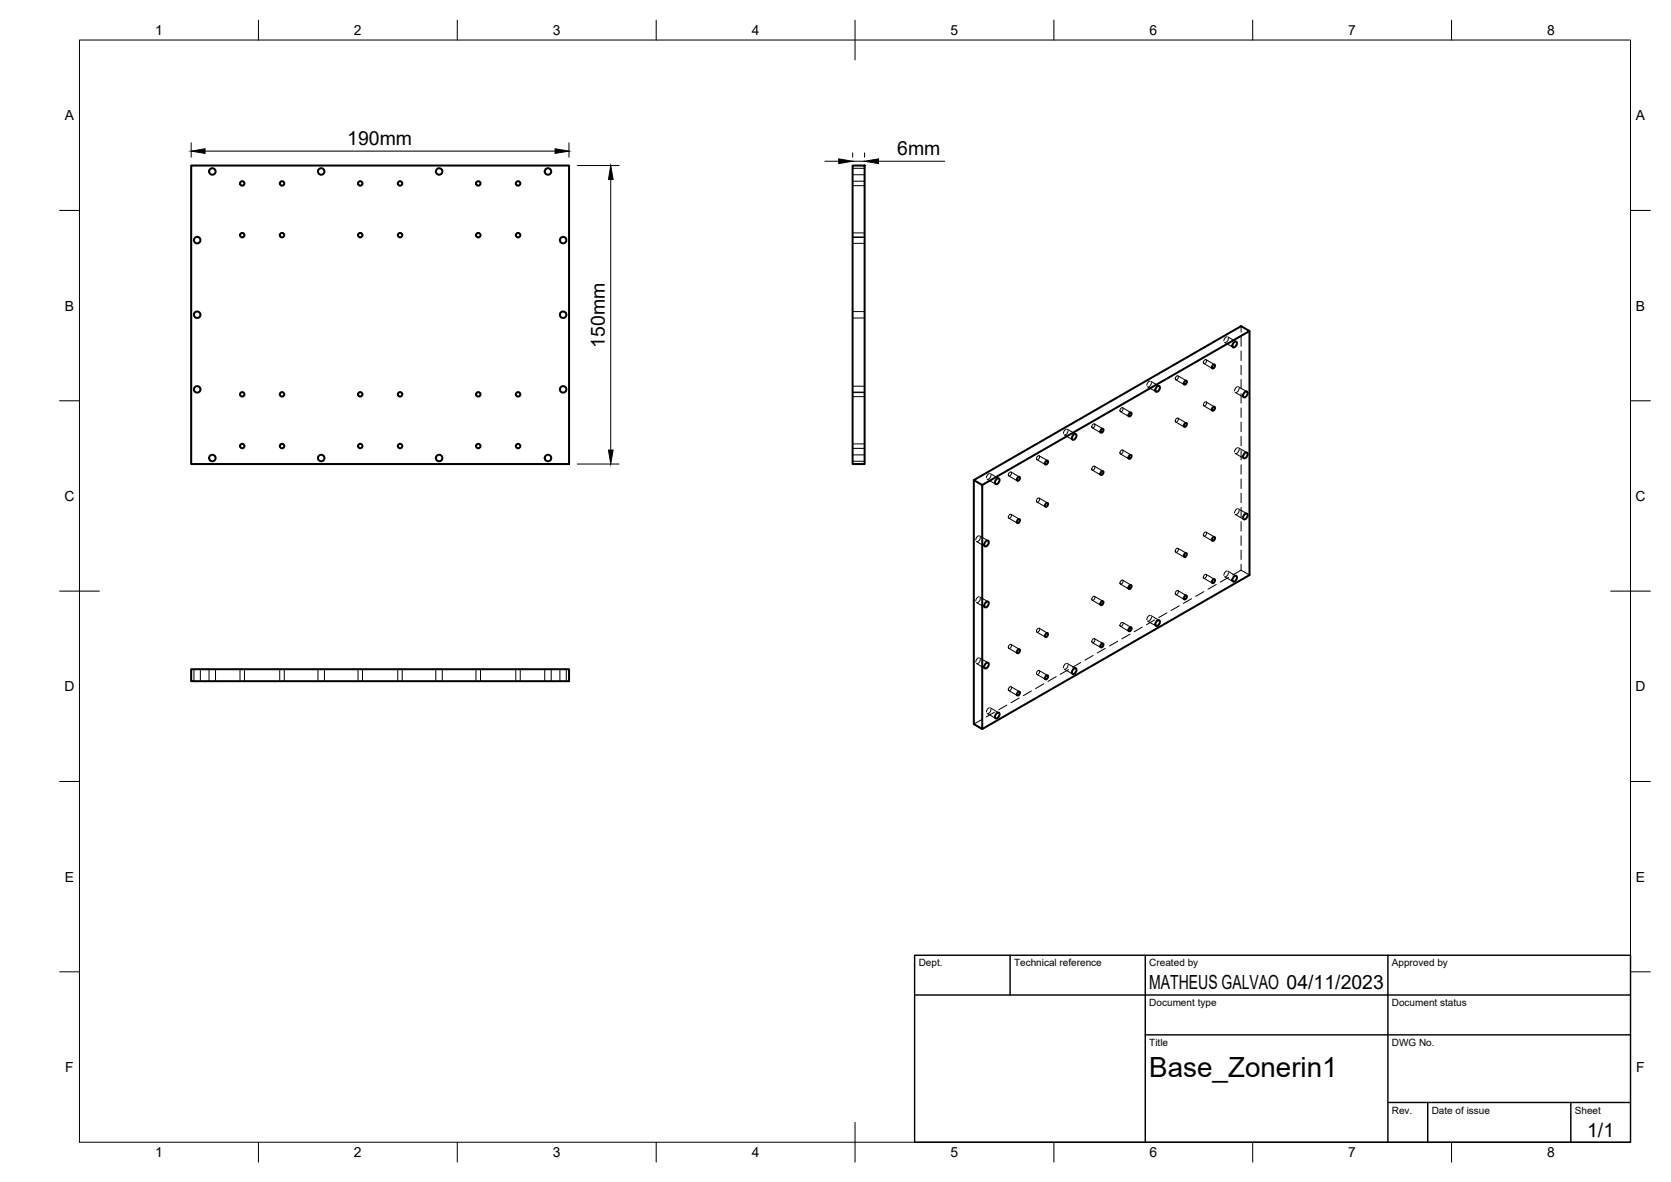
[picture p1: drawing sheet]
<svg xmlns="http://www.w3.org/2000/svg" width="420mm" height="297mm" viewBox="0 0 420 297" stroke-linecap="round" stroke-linejoin="round" font-family="sans-serif">
<!-- layer: Visible -->
<g fill="none" stroke="#000" stroke-width=".51">
<path d="M48.1 41.6h95v75h-95zM214.4 41.6h3v75h-3zM290.8 97.2l.5-.2a.76 .76 0 0 1 .2 1 .76 .76 0 0 1-1 .3v-.5zM297.8 95.9l.4-.3 .2 .3-.2 .5-.4 .3-.2-.3zM304.9 91.8l.4-.2 .2 .3-.2 .5-.4 .2-.2-.3zM310.2 86.1l.5-.3a.76 .76 0 0 1 .2 1 .76 .76 0 0 1-1 .3v-.5zM312.9 98.6l.5-.2a.76 .76 0 0 1 .1 1 .76 .76 0 0 1-.9 .3v-.5zM314.2 83.2v61.3l-67.2 38.7M262.9 116l.4-.3 .2 .3-.2 .5-.4 .3-.2-.3zM269.9 109.3l.4-.3a.76 .76 0 0 1 .2 1 .76 .76 0 0 1-.9 .4v-.6zM276.9 108l.4-.3 .2 .3-.2 .5-.4 .3-.2-.3zM276.9 118.6l.4-.2 .2 .2-.2 .6-.4 .2-.2-.3z"/>
<path d="M283.9 103.9l.4-.3 .2 .3-.2 .5-.4 .3-.2-.3zM283.9 114.5l.4-.2 .2 .3-.2 .5-.4 .2-.2-.3zM297.8 106.5l.4-.2 .2 .3-.2 .5-.4 .2-.2-.3zM304.9 102.4l.4-.2 .2 .3-.2 .5-.4 .2-.2-.3zM312.9 114l.5-.3a.76 .76 0 0 1 .1 1 .76 .76 0 0 1-.9 .3v-.5zM244.9 120.7l2.1 1.2v61.3l-2.1-1.2zM244.9 120.7l67.2-38.7 2.1 1.2-67.2 38.7M247.8 136.1l.5-.3a.76 .76 0 0 1 .2 1 .76 .76 0 0 1-1 .3v-.5zM250.5 120.5l.5-.3a.76 .76 0 0 1 .2 1 .76 .76 0 0 1-1 .3v-.5zM255.9 130.7l.4-.3 .2 .3-.2 .5-.4 .3-.2-.3zM255.9 120l.4-.2 .2 .3-.2 .5-.4 .2-.2-.2zM262.9 126.6l.4-.2 .2 .2-.2 .6-.4 .2-.2-.3z"/>
<path d="M297.8 139.2l.4-.2 .2 .3-.2 .5-.4 .2-.2-.3zM304.9 135.1l.4-.2 .2 .3-.2 .5-.4 .2-.2-.3zM312.9 129.3l.5-.3a.76 .76 0 0 1 .1 1 .76 .76 0 0 1-.9 .4v-.6zM247.8 151.4l.5-.2a.76 .76 0 0 1 .2 .9 .76 .76 0 0 1-1 .4v-.5zM262.9 159.3l.4-.2 .2 .3-.2 .5-.4 .2-.2-.3zM276.9 151.3l.4-.2 .2 .2-.2 .6-.4 .2-.2-.3zM283.9 157.9l.4-.3 .2 .3-.2 .5-.4 .2-.2-.2zM283.9 147.2l.4-.2 .2 .3-.2 .5-.4 .2-.2-.3zM290.8 156.1l.5-.3a.76 .76 0 0 1 .2 1 .76 .76 0 0 1-1 .4v-.6zM297.8 149.8l.4-.2 .2 .3-.2 .5-.4 .2-.2-.2zM304.9 145.8l.4-.3 .2 .3-.2 .5-.4 .3-.2-.3zM310.2 144.9l.5-.2a.76 .76 0 0 1 .2 1 .76 .76 0 0 1-1 .3v-.5z"/>
<path d="M48.1 168.2h95v3h-95zM247.8 166.8l.5-.3a.76 .76 0 0 1 .2 1 .76 .76 0 0 1-1 .3v-.5zM250.5 179.3l.5-.2a.76 .76 0 0 1 .2 .9 .76 .76 0 0 1-1 .4v-.5zM255.9 174l.4-.2 .2 .3-.2 .5-.4 .2-.2-.3zM255.9 163.4l.4-.3 .2 .3-.2 .5-.4 .3-.2-.3zM262.9 169.9l.4-.2 .2 .3-.2 .5-.4 .2-.2-.3zM269.9 168.2l.4-.3a.76 .76 0 0 1 .2 1 .76 .76 0 0 1-.9 .3v-.5zM276.9 161.9l.4-.2 .2 .3-.2 .5-.4 .2-.2-.3z"/>
<circle cx="53.4" cy="43.1" r=".81"/>
<circle cx="60.9" cy="59.1" r=".56"/>
<circle cx="60.9" cy="46.1" r=".56"/>
<circle cx="70.9" cy="59.1" r=".56"/>
<circle cx="70.9" cy="46.1" r=".56"/>
<circle cx="80.8" cy="43.1" r=".81"/>
<circle cx="90.6" cy="46.1" r=".56"/>
<circle cx="90.6" cy="59.1" r=".56"/>
<circle cx="100.6" cy="46.1" r=".56"/>
<circle cx="100.6" cy="59.1" r=".56"/>
<circle cx="110.4" cy="43.1" r=".81"/>
<circle cx="120.3" cy="59.1" r=".56"/>
<circle cx="120.3" cy="46.1" r=".56"/>
<circle cx="130.3" cy="59.1" r=".56"/>
<circle cx="130.3" cy="46.1" r=".56"/>
<circle cx="137.8" cy="43.1" r=".81"/>
<circle cx="49.6" cy="79.1" r=".81"/>
<circle cx="49.6" cy="60.3" r=".81"/>
<circle cx="141.6" cy="60.3" r=".81"/>
<circle cx="141.6" cy="79.1" r=".81"/>
<circle cx="49.6" cy="97.9" r=".81"/>
<circle cx="60.9" cy="99.1" r=".56"/>
<circle cx="70.9" cy="99.1" r=".56"/>
<circle cx="90.6" cy="99.1" r=".56"/>
<circle cx="100.6" cy="99.1" r=".56"/>
<circle cx="120.3" cy="99.1" r=".56"/>
<circle cx="130.3" cy="99.1" r=".56"/>
<circle cx="141.6" cy="97.9" r=".81"/>
<circle cx="53.4" cy="115.1" r=".81"/>
<circle cx="60.9" cy="112.1" r=".56"/>
<circle cx="70.9" cy="112.1" r=".56"/>
<circle cx="80.8" cy="115.1" r=".81"/>
<circle cx="90.6" cy="112.1" r=".56"/>
<circle cx="100.6" cy="112.1" r=".56"/>
<circle cx="110.4" cy="115.1" r=".81"/>
<circle cx="120.3" cy="112.1" r=".56"/>
<circle cx="130.3" cy="112.1" r=".56"/>
<circle cx="137.8" cy="115.1" r=".81"/>
</g>
<!-- layer: Hidden -->
<g fill="none" stroke="#000" stroke-width=".25">
<path d="M214.4 42.3h3M214.4 43.9h3M214.4 58.5h3M214.4 59.7h3M214.4 45.5h3M214.4 46.7h3M214.4 59.5h3M214.4 61.2h3M214.4 78.3h3M214.4 79.9h3M214.4 98.5h3M214.4 99.7h3"/>
<path d="M214.4 97.1h3M214.4 98.7h3M288.5 97.2l2.2 1.2M289.1 95.8l-.5 .3-.2 .7M289.3 95.8l2.2 1.2M289.5 96.2l-.3 .7-.4 .3M295.6 95.4l2.2 1.3M295.7 94.6l.3-.1a.52 .52 0 0 1 .3 .6 .52 .52 0 0 1-.6 .3l-.2-.3zM296.2 94.5l2.1 1.2M302.7 91.4l2.1 1.2M302.9 90.5l.1-.1a.48 .48 0 0 1 .4 .5 .48 .48 0 0 1-.4 .4l-.4-.1zM303.3 90.4l2.1 1.2"/>
<path d="M307.9 86l2.1 1.3M308.5 84.6l-.4 .3-.4 .8M308.7 84.7l2.1 1.2M308.9 85l-.2 .6-.6 .5M310.6 98.6l2.1 1.2M311.1 97.2l-.4 .2-.3 .8M311.4 97.2l2.1 1.2M311.6 97.6l-.3 .7-.5 .3M312.1 82v1.4M312.1 84.7v2.3M312.1 88.2v2.4M312.1 91.8v2.4"/>
<path d="M312.1 95.4v2.3M312.1 98.9v2.4M214.4 114.3h3M214.4 115.9h3M214.4 111.6h3M214.4 112.7h3M248.8 119l-.5 .4-.3 .6M249 119l2.1 1.2M249.2 119.4l-.3 .7-.4 .3M253.7 119.6l2.1 1.2M253.8 118.8l.2-.2a.48 .48 0 0 1 .4 .5 .48 .48 0 0 1-.5 .5l-.4-.2zM254.2 118.6l2.1 1.3"/>
<path d="M260.7 115.5l2.1 1.2M260.8 114.7l.3-.2a.52 .52 0 0 1 .3 .7 .52 .52 0 0 1-.6 .3l-.2-.2zM261.3 114.5l2.1 1.3M267.6 109.3l2.1 1.2M268.1 107.9l-.5 .3-.2 .7M268.4 107.9l2.1 1.2M268.5 108.3l-.1 .6-.6 .4M274.6 107.5l2.2 1.2M274.6 118.1l2.2 1.3M274.7 106.7l.3-.2a.52 .52 0 0 1 .3 .6 .52 .52 0 0 1-.6 .4l-.2-.2zM274.7 117.3l.3-.1a.52 .52 0 0 1 .3 .6 .52 .52 0 0 1-.6 .4l-.2-.3zM275.2 106.5l2.1 1.3"/>
<path d="M275.2 117.2l2.1 1.2M281.7 103.4l2.1 1.3M281.7 114.1l2.1 1.2M281.8 102.6l.2-.1a.52 .52 0 0 1 .4 .6 .52 .52 0 0 1-.6 .4l-.2-.2zM281.9 113.2l.1-.1a.49 .49 0 0 1 .4 .6 .49 .49 0 0 1-.5 .4l-.3-.2zM282.3 102.5l2.1 1.2M282.3 113.1l2.1 1.2M295.6 106.1l2.2 1.2M295.7 105.2l.3-.1a.52 .52 0 0 1 .3 .6 .52 .52 0 0 1-.6 .4l-.2-.4zM296.2 105.1l2.1 1.2M302.7 102l2.1 1.2M302.9 101.1l.1-.1a.48 .48 0 0 1 .4 .5 .48 .48 0 0 1-.4 .5l-.4-.2z"/>
<path d="M303.3 101l2.1 1.2M310.6 113.9l2.1 1.3M311.1 112.5l-.4 .4-.3 .7M311.4 112.5l2.1 1.3M311.6 112.9l-.3 .8-.5 .3M312.1 102.5v2.4M312.1 106.1v2.4M312.1 109.7v2.3M312.1 113.2v2.4M312.1 116.8v2.4M245.5 136.1l2.1 1.2M246.1 134.6l-.5 .4-.3 .7"/>
<path d="M246.3 134.7l2.2 1.2M246.5 135.1l-.3 .7-.5 .3M248.2 120.4l2.1 1.3M253.7 130.2l2.1 1.3M253.8 129.4l.2-.1a.48 .48 0 0 1 .4 .5 .48 .48 0 0 1-.5 .4l-.4-.1zM254.2 129.3l2.1 1.2M260.7 126.2l2.1 1.2M260.8 125.3l.3-.1a.52 .52 0 0 1 .3 .6 .52 .52 0 0 1-.6 .4l-.2-.3zM261.3 125.2l2.1 1.2M295.6 138.8l2.2 1.2M295.7 138l.3-.2a.52 .52 0 0 1 .3 .6 .52 .52 0 0 1-.6 .4l-.2-.4zM296.2 137.8l2.1 1.2"/>
<path d="M302.7 134.7l2.1 1.2M302.9 133.8l.1-.1a.5 .5 0 0 1 .4 .6 .5 .5 0 0 1-.5 .4l-.3-.2zM303.3 133.7l2.1 1.2M310.6 129.3l2.1 1.2M311.1 127.8l-.4 .4-.3 .7M311.4 127.9l2.1 1.2M311.6 128.2l-.3 .8-.5 .3M312.1 120.4v2.4M312.1 123.9v2.4M312.1 127.5v2.4M312.1 131.1v2.4M312.1 134.6v2.4"/>
<path d="M312.1 138.2v2.4M245.5 151.4l2.1 1.2M246.1 150l-.5 .4-.3 .6M246.3 150l2.2 1.2M246.5 150.4l-.3 .7-.5 .3M260.7 158.9l2.1 1.2M260.8 158.1a.37 .37 0 0 1 .6-.1 .37 .37 0 0 1-.1 .6 .37 .37 0 0 1-.6 .3 .37 .37 0 0 1 0-.7zM261.3 157.9l2.1 1.2M274.6 150.8l2.2 1.3M274.7 150l.3-.1a.51 .51 0 0 1 .2 .6 .51 .51 0 0 1-.6 .3zM275.2 149.9l2.1 1.2M281.7 157.4l2.1 1.2"/>
<path d="M281.7 146.8l2.1 1.2M281.8 156.6l.2-.2a.52 .52 0 0 1 .4 .6 .52 .52 0 0 1-.6 .4l-.2-.3zM281.9 145.9l.1-.1a.52 .52 0 0 1 .4 .6 .52 .52 0 0 1-.6 .4l-.2-.4zM282.3 156.4l2.1 1.3M282.3 145.8l2.1 1.2M284.1 159.4l-2 1.2M287.2 157.6l-2 1.2M288.5 156.1l2.2 1.2M289.1 154.7l-.4 .2-.3 .8M289.3 154.7l2.2 1.2M289.5 155.1l-.3 .7-.4 .3M290.3 155.8l-2 1.2"/>
<path d="M293.4 154l-2 1.2M295.6 149.4l2.2 1.2M295.8 148.5l.2-.1a.52 .52 0 0 1 .3 .7 .52 .52 0 0 1-.6 .3l-.2-.4zM296.2 148.4l2.1 1.3M296.5 152.2l-2.1 1.2M299.6 150.5l-2.1 1.1M302.7 148.7l-2 1.2M302.7 145.3l2.1 1.2M302.8 144.5l.2-.2a.5 .5 0 0 1 .4 .6 .5 .5 0 0 1-.5 .4l-.3-.2zM303.3 144.3l2.1 1.3M305.8 146.9l-2.1 1.2M307.9 144.9l2.1 1.2"/>
<path d="M308.5 143.5l-.4 .2-.4 .9M308.7 143.5l2.1 1.2M308.9 143.9l-.3 .7-.5 .4M308.9 145.1l-2.1 1.2M312.1 141.8v1.5M312.1 143.3l2.1 1.2M312.1 143.3l-2.2 1.2M48.8 168.2v3M50.4 168.2v3M52.6 168.2v3M54.2 168.2v3M60.3 168.2v3"/>
<path d="M61.5 168.2v3M70.3 168.2v3M71.5 168.2v3M79.9 168.2v3M81.6 168.2v3M90 168.2v3M91.1 168.2v3M100 168.2v3M101.1 168.2v3M109.6 168.2v3M111.2 168.2v3M119.7 168.2v3"/>
<path d="M120.8 168.2v3M129.7 168.2v3M130.8 168.2v3M137 168.2v3M138.6 168.2v3M140.8 168.2v3M142.4 168.2v3M245.5 166.7l2.1 1.3M246.1 165.3l-.5 .4-.3 .7M246.3 165.3l2.2 1.2M246.5 165.7l-.2 .6-.6 .5M248.2 179.3l2.1 1.2"/>
<path d="M248.8 177.9l-.4 .2-.4 .8M249 177.9l2.1 1.2M249.2 178.3l-.3 .7-.4 .3M250.1 179l-2.1 1.2M253.2 177.2l-2.1 1.2M253.7 173.6l2.1 1.2M253.7 162.9l2.1 1.3M253.8 172.7l.2-.1a.47 .47 0 0 1 .2 .6 .47 .47 0 0 1-.7 .2zM253.8 162.1l.2-.1a.52 .52 0 0 1 .3 .6 .52 .52 0 0 1-.6 .3l-.2-.3zM254.2 172.6l2.1 1.2M254.2 162l2.1 1.2M256.3 175.4l-2.1 1.2"/>
<path d="M259.4 173.6l-2.1 1.2M260.7 169.5l2.1 1.2M260.8 168.7l.3-.2a.48 .48 0 0 1 .3 .5 .48 .48 0 0 1-.4 .5h-.3l-.1-.3zM261.3 168.5l2.1 1.2M262.5 171.8l-2.1 1.2M265.6 170.1l-2.1 1.1M267.6 168.2l2.1 1.2M268.1 166.7l-.5 .4-.2 .7M268.4 166.7l2.1 1.3M268.5 167.1l-.2 .8-.5 .3M268.6 168.3l-2 1.2M271.7 166.5l-2 1.2"/>
<path d="M274.6 161.5l2.2 1.2M274.7 160.7l.3-.2a.49 .49 0 0 1 .3 .6 .49 .49 0 0 1-.5 .4l-.3-.3zM274.8 164.7l-2 1.2M275.2 160.5l2.1 1.2M277.9 162.9l-2 1.2M281 161.1l-2 1.2M247 180.8l-2.1 1.2"/>
</g>
<!-- layer: BORDER -->
<g fill="none" stroke="#000" stroke-width=".25">
<path d="M20 10.1h390v276.9h-390zM65 5.1v5M115 5.1v5M165 5.1v5M215 5.1v10M265 5.1v5M315 5.1v5M365 5.1v5M15 52.9h5M410 52.9h5M15 100.7h5M410 100.7h5"/>
<path d="M15 148.6h10M405 148.6h10M15 196.4h5M410 196.4h5M15 244.2h5M410 244.2h5M65 287v5M115 287v5M165 287v5M215 282.1v9.9M265 287v5M315 287v5"/>
<path d="M365 287v5"/>
</g>
<!-- layer: TITLEBLOCK -->
<path d="M230 240.1h180v46.9h-180zM230 250h180M254 240.1v9.9M288 240.1v46.9M349 240.1v46.9M288 260.1h122M349 277.1h61M359 277.1v9.9M395 277.1v9.9" fill="none" stroke="#000" stroke-width=".36"/>
<!-- layer: FD_Dimensions -->
<path d="M48.1 35.9v3.6M51.6 38h88M143.1 35.9v3.6M214.4 38.4v1.1M217.4 38.4v1.1M145.2 41.6h10.5M153.6 45.1v68M207.4 40.5h3.5M214.4 40.5h3M220.9 40.5h16.7M145.2 116.6h10.5" fill="none" stroke="#000" stroke-width=".25"/>
<path d="M48.1 38l3.5-.6v1.2zM139.6 37.4l3.5 .6-3.5 .6zM210.9 39.9l3.5 .6-3.5 .6zM217.4 40.5l3.5-.6v1.2zM153.6 41.6l.6 3.5h-1.2zM153 113.1h1.2l-.6 3.5z" fill="#000" stroke="#000" stroke-width=".25"/>
<text font-size="7" x="289" y="270.6">Base_Zonerin1</text>
<g font-size="4.9">
<text x="87.3" y="36.5">190mm</text>
<text x="225.6" y="39.1">6mm</text>
<text x="152.1" y="87.4" transform="rotate(-90 152.1 87.4)">150mm</text>
<text x="289" y="248.5">MATHEUS GALVAO 04/11/2023</text>
<text x="399.1" y="285.7">1/1</text>
</g>
<g font-size="3.5">
<text x="39" y="8.8">1</text>
<text x="89" y="8.8">2</text>
<text x="139" y="8.8">3</text>
<text x="189" y="8.8">4</text>
<text x="239" y="8.8">5</text>
<text x="289" y="8.8">6</text>
<text x="339" y="8.8">7</text>
<text x="389" y="8.8">8</text>
<text x="16.3" y="30.2">A</text>
<text x="411.3" y="30.2">A</text>
<text x="16.3" y="78">B</text>
<text x="411.3" y="78">B</text>
<text x="16.2" y="125.9">C</text>
<text x="411.2" y="125.9">C</text>
<text x="16.2" y="173.7">D</text>
<text x="411.2" y="173.7">D</text>
<text x="16.3" y="221.6">E</text>
<text x="411.3" y="221.6">E</text>
<text x="16.4" y="269.4">F</text>
<text x="411.4" y="269.4">F</text>
<text x="39" y="290.8">1</text>
<text x="89" y="290.8">2</text>
<text x="139" y="290.8">3</text>
<text x="189" y="290.8">4</text>
<text x="239" y="290.8">5</text>
<text x="289" y="290.8">6</text>
<text x="339" y="290.8">7</text>
<text x="389" y="290.8">8</text>
</g>
<g font-size="2.5">
<text x="231" y="242.9">Dept.</text>
<text x="255" y="242.9">Technical reference</text>
<text x="289" y="242.9">Created by</text>
<text x="350" y="242.9">Approved by</text>
<text x="289" y="252.8">Document type</text>
<text x="350" y="252.8">Document status</text>
<text x="289" y="262.9">Title</text>
<text x="350" y="262.9">DWG No.</text>
<text x="350" y="279.9">Rev.</text>
<text x="360" y="279.9">Date of issue</text>
<text x="396" y="279.9">Sheet</text>
</g>
</svg>
